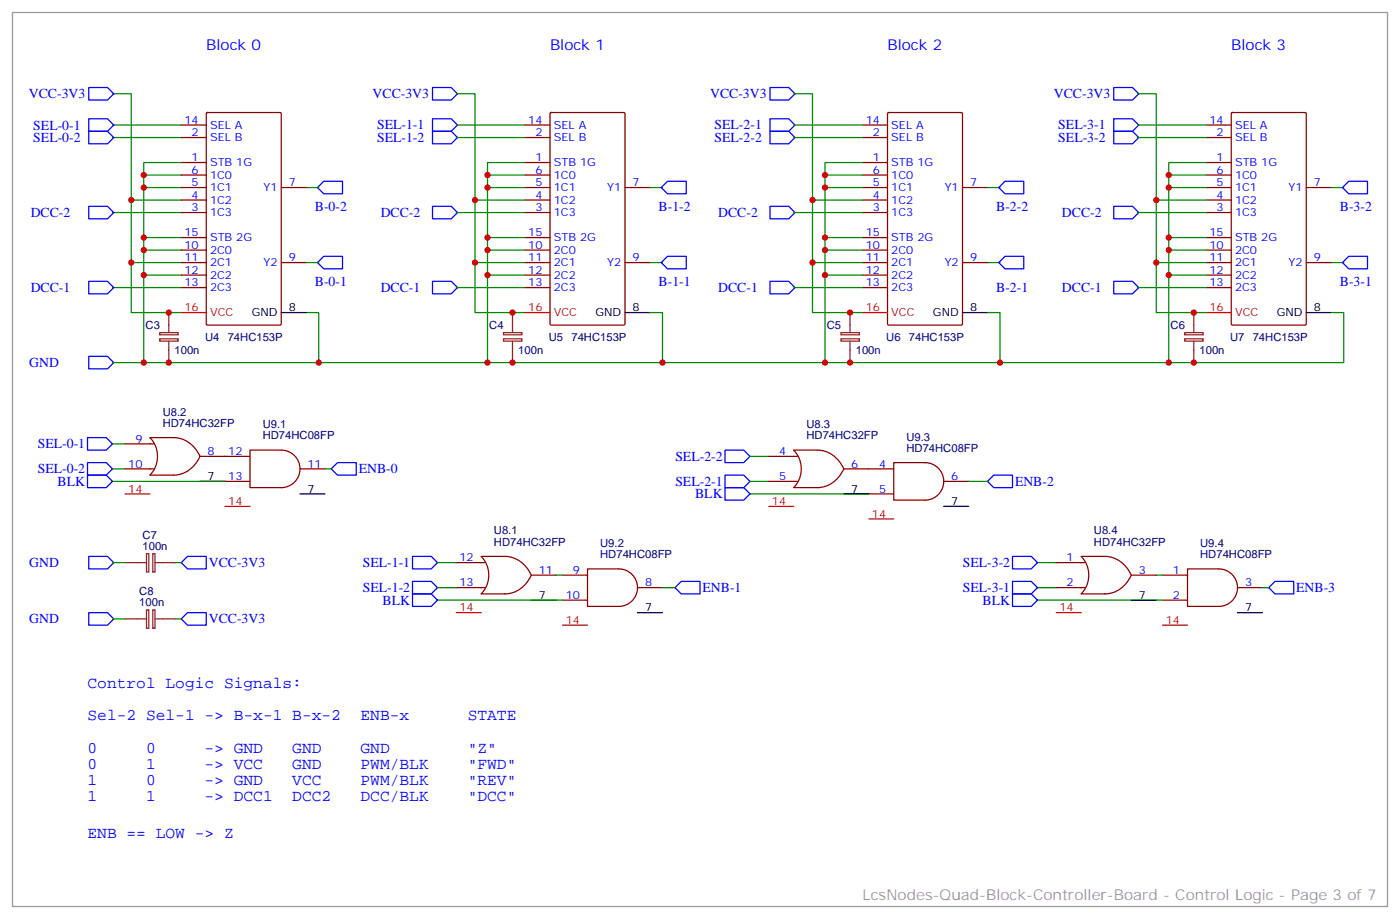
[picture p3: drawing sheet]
<svg xmlns="http://www.w3.org/2000/svg" width="395mm" height="259mm" viewBox="0 0 395 259" stroke-linecap="round" stroke-linejoin="round" font-family="sans-serif">
<g fill="none" stroke="#8c2424" stroke-width=".35">
<path d="M45.1 95.6h5.2v.6h-5.2zM45.1 93.8h5.2v.7h-5.2zM47.6 88.2v5.6M47.6 96.3v6M142.1 95.6h5.2v.6h-5.2zM142.1 93.8h5.2v.7h-5.2zM144.6 88.2v5.6M144.6 96.3v6M237.3 95.6h5.2v.6h-5.2zM237.3 93.8h5.2v.7h-5.2zM239.9 88.2v5.6M239.9 96.3v6"/>
<path d="M334.4 95.6h5.1v.6h-5.1zM334.4 93.8h5.1v.7h-5.1zM336.9 88.2v5.6M336.9 96.3v6M35.3 158.7h6M41.3 156.2h.7v5.2h-.7zM43.1 156.2h.6v5.2h-.6zM43.7 158.7h5.7M35.3 174.6h6M41.3 172.1h.7v5.2h-.7zM43.1 172.1h.6v5.2h-.6zM43.7 174.6h5.7"/>
</g>
<g fill="none" stroke="#008700" stroke-width=".35">
<path d="M31.7 26.5h5.3v61.7h14.2M31.7 35.3h19.5M31.7 38.8h19.5M128.8 26.5h5.3v61.7h14.1M128.8 35.3h19.4M128.8 38.8h19.4M224 26.5h5.3v61.7h14.1M224 35.3h19.4M224 38.8h19.4M321 26.5h5.3v61.7h14.1M321 35.3h19.4M321 38.8h19.4"/>
<path d="M31.7 60h19.5M37 56.4h14.2M40.6 52.9h10.6M51.2 49.4h-10.6v17.6h10.6M51.2 45.9h-10.6v3.5M86.4 52.9h3.6M128.8 60h19.4M134.1 56.4h14.1M137.6 52.9h10.6M148.2 49.4h-10.6v17.6M148.2 45.9h-10.6v3.5M183.4 52.9h3.6"/>
<path d="M224 60h19.4M229.3 56.4h14.1M232.8 52.9h10.6M243.4 49.4h-10.6v17.6M243.4 45.9h-10.6v3.5M278.7 52.9h3.5M321 60h19.4M326.3 56.4h14.1M329.8 52.9h10.6M340.4 49.4h-10.6v17.6M340.4 45.9h-10.6v3.5M375.7 52.9h3.5"/>
<path d="M37 74.1h14.2M40.6 67v35.3h49.4v-14.1h-3.6M40.6 77.6h10.6M40.6 70.6h10.6M86.4 74.1h3.6M134.1 74.1h14.1M137.6 77.6h10.6M137.6 70.6h10.6M148.2 67h-10.6v35.3h49.4v-14.1h-3.6M183.4 74.1h3.6M229.3 74.1h14.1M232.8 77.6h10.6"/>
<path d="M232.8 70.6h10.6M243.4 67h-10.6v35.3h49.4v-14.1h-3.5M278.7 74.1h3.5M326.3 74.1h14.1M329.8 77.6h10.6M329.8 70.6h10.6M340.4 67h-10.6v35.3h49.4v-14.1h-3.5M375.7 74.1h3.5M31.7 81.1h19.5M128.8 81.1h19.4M224 81.1h19.4M321 81.1h19.4"/>
<path d="M31.7 102.3h8.9M90 102.3h47.6M187 102.3h45.8M282.2 102.3h47.6M31.7 135.8h31.8M31.7 132.3h3.6M31.7 125.2h3.6M91.7 132.3h1.8M211.7 128.8h5.3M211.7 135.8h5.3M211.7 139.3h33.5M273.4 135.8h5.3"/>
<path d="M31.7 158.7h3.6M49.4 158.7h1.8M123.5 158.7h5.3M292.8 158.7h5.3M31.7 174.6h3.6M49.4 174.6h1.8M123.5 165.8h5.3M123.5 169.3h35.2M157 162.3h1.7M187 165.8h3.5M292.8 165.8h5.3M292.8 169.3h35.3"/>
<path d="M326.3 162.3h1.8M356.3 165.8h1.8"/>
</g>
<g fill="none" stroke="#00f" stroke-width=".35">
<path d="M25 33.5h5.3l1.8 1.8-1.8 1.7h-5.3zM25 37h5.3l1.8 1.8-1.8 1.8h-5.3zM25 24.7h5.3l1.8 1.8-1.8 1.7h-5.3zM122.1 24.7h5.3l1.7 1.8-1.7 1.7h-5.3zM122.1 37h5.3l1.7 1.8-1.7 1.8h-5.3zM122.1 33.5h5.3l1.7 1.8-1.7 1.7h-5.3zM217.3 24.7h5.3l1.8 1.8-1.8 1.7h-5.3zM217.3 37h5.3l1.8 1.8-1.8 1.8h-5.3zM217.3 33.5h5.3l1.8 1.8-1.8 1.7h-5.3zM314.3 24.7h5.3l1.8 1.8-1.8 1.7h-5.3zM314.3 37h5.3l1.8 1.8-1.8 1.8h-5.3zM314.3 33.5h5.3l1.8 1.8-1.8 1.7h-5.3z"/>
<path d="M25 58.2h5.3l1.8 1.8-1.8 1.7h-5.3zM91.4 51.2h5.3v3.5h-5.3l-1.8-1.8zM122.1 58.2h5.3l1.7 1.8-1.7 1.7h-5.3zM188.4 51.2h5.3v3.5h-5.3l-1.8-1.8zM217.3 58.2h5.3l1.8 1.8-1.8 1.7h-5.3zM281.9 52.9l1.7-1.7h5.3v3.5h-5.3zM314.3 58.2h5.3l1.8 1.8-1.8 1.7h-5.3zM380.6 51.2h5.3v3.5h-5.3l-1.7-1.8zM25 79.4h5.3l1.8 1.7-1.8 1.8h-5.3zM91.4 72.3h5.3v3.5h-5.3l-1.8-1.7zM122.1 79.4h5.3l1.7 1.7-1.7 1.8h-5.3zM188.4 72.3h5.3v3.5h-5.3l-1.8-1.7z"/>
<path d="M217.3 79.4h5.3l1.8 1.7-1.8 1.8h-5.3zM281.9 74.1l1.7-1.8h5.3v3.5h-5.3zM314.3 79.4h5.3l1.8 1.7-1.8 1.8h-5.3zM380.6 72.3h5.3v3.5h-5.3l-1.7-1.7zM25 100.5h5.3l1.8 1.8-1.8 1.8h-5.3zM24.7 123.5h5.3l1.7 1.7-1.7 1.8h-5.3zM24.7 130.5h5.3l1.7 1.8-1.7 1.8h-5.3zM24.7 134.1h5.3l1.7 1.7-1.7 1.8h-5.3zM93.5 132.3l1.7-1.8h5.3v3.6h-5.3zM204.6 127h5.3l1.8 1.8-1.8 1.7h-5.3zM204.6 134.1h5.3l1.8 1.7-1.8 1.8h-5.3zM204.6 137.6h5.3l1.8 1.7-1.8 1.8h-5.3z"/>
<path d="M278.7 135.8l1.8-1.7h5.3v3.5h-5.3zM25 157h5.3l1.8 1.7-1.8 1.8h-5.3zM51.2 158.7l1.7-1.7h5.3v3.5h-5.3zM116.4 157h5.3l1.8 1.7-1.8 1.8h-5.3zM285.8 157h5.2l1.8 1.7-1.8 1.8h-5.2zM25 172.9h5.3l1.8 1.7-1.8 1.8h-5.3zM51.2 174.6l1.7-1.7h5.3v3.5h-5.3zM116.4 164h5.3l1.8 1.8-1.8 1.8h-5.3zM116.4 167.6h5.3l1.8 1.7-1.8 1.8h-5.3zM192.3 164h5.3v3.6h-5.3l-1.8-1.8zM285.8 164h5.2l1.8 1.8-1.8 1.8h-5.2zM285.8 167.6h5.2l1.8 1.7-1.8 1.8h-5.2z"/>
<path d="M358.1 165.8l1.7-1.8h5.3v3.6h-5.3z"/>
</g>
<g fill="none" stroke="#870000" stroke-width=".35">
<path d="M51.2 38.8h7M51.2 35.3h7M58.3 31.9l.3-.2h20.4l.3 .2 .1 59.5-.2 .3h-20.6l-.3-.2zM148.2 38.8h7M148.2 35.3h7M155.3 31.9l.3-.2h20.4l.3 .2 .1 59.5-.2 .3h-20.6l-.3-.2zM243.4 38.8h7.1M243.4 35.3h7.1M250.5 31.9l.3-.2h20.5l.3 .2v59.5l-.2 .3h-20.6l-.3-.2zM340.4 38.8h7.1M340.4 35.3h7.1M347.5 31.9l.3-.2h20.5l.3 .2 .1 59.5-.2 .3h-20.7l-.3-.2z"/>
<path d="M51.2 45.9h7M51.2 60h7M51.2 56.4h7M51.2 52.9h7M51.2 49.4h7M79.4 52.9h7M148.2 45.9h7M148.2 60h7M148.2 56.4h7M148.2 52.9h7M148.2 49.4h7M176.4 52.9h7"/>
<path d="M243.4 45.9h7.1M243.4 60h7.1M243.4 56.4h7.1M243.4 52.9h7.1M243.4 49.4h7.1M271.6 52.9h7.1M340.4 45.9h7.1M340.4 60h7.1M340.4 56.4h7.1M340.4 52.9h7.1M340.4 49.4h7.1M368.7 52.9h7"/>
<path d="M51.2 74.1h7M51.2 70.6h7M51.2 77.6h7M51.2 67h7M79.4 74.1h7M148.2 74.1h7M148.2 70.6h7M148.2 77.6h7M148.2 67h7M176.4 74.1h7M243.4 74.1h7.1M243.4 70.6h7.1"/>
<path d="M243.4 77.6h7.1M243.4 67h7.1M271.6 74.1h7.1M340.4 74.1h7.1M340.4 70.6h7.1M340.4 77.6h7.1M340.4 67h7.1M368.7 74.1h7M51.2 81.1h7M148.2 81.1h7M243.4 81.1h7.1M340.4 81.1h7.1"/>
<path d="M35.3 125.2h8.1M35.3 132.3h8.1M42.3 123.5a7.5 7.5 0 0 1 0 10.5M42.3 123.5h6.7a8.4 8.4 0 0 1 7.4 5.3M56.4 128.8h14.2M56.4 128.8a8.4 8.4 0 0 1-7.4 5.3h-6.7M63.5 135.8h7.1M70.6 127h8.8a5.3 5.3 0 0 1 5.3 5.3 5.3 5.3 0 0 1-5.3 5.3h-8.8zM84.7 132.3h7M217 128.8h8.1M217 135.8h8.1M224 127a7.5 7.5 0 0 1 0 10.5"/>
<path d="M224 127h6.7a8.4 8.4 0 0 1 7.4 5.3M238.1 132.3h14.1M238.1 132.3a8.4 8.4 0 0 1-7.4 5.3h-6.7M245.2 139.3h7M252.2 130.5h8.9a5.3 5.3 0 0 1 5.2 5.3 5.3 5.3 0 0 1-5.2 5.3h-8.9zM266.3 135.8h7.1M128.8 158.7h8.1M135.8 157a7.5 7.5 0 0 1 0 10.5M135.8 157h6.7a8.4 8.4 0 0 1 7.4 5.3M298.1 158.7h8.1M305.1 157a7.5 7.5 0 0 1 0 10.5M305.2 157h6.7a8.4 8.4 0 0 1 7.4 5.3"/>
<path d="M128.8 165.8h8.1M149.9 162.3h7.1M149.9 162.3a8.4 8.4 0 0 1-7.4 5.3h-6.7M158.7 162.3h7.1M158.7 169.3h7.1M165.8 160.5h8.8a5.3 5.3 0 0 1 5.3 5.3 5.3 5.3 0 0 1-5.3 5.3h-8.8zM179.9 165.8h7.1M298.1 165.8h8.1M319.3 162.3h7M319.3 162.3a8.4 8.4 0 0 1-7.4 5.3h-6.7M328.1 162.3h7M328.1 169.3h7"/>
<path d="M335.1 160.5h8.9a5.3 5.3 0 0 1 5.3 5.3 5.3 5.3 0 0 1-5.3 5.3h-8.9zM349.2 165.8h7.1"/>
</g>
<path d="M79.4 88.2h7M176.4 88.2h7M271.6 88.2h7.1M368.7 88.2h7M56.4 135.8h7.1M84.7 139.3h7M238.1 139.3h7.1M266.3 142.9h7.1M149.9 169.3h7.1M179.9 172.9h7.1M319.3 169.3h7M349.2 172.9h7.1" fill="none" stroke="#000" stroke-width=".35"/>
<path d="M51.2 88.2h7M148.2 88.2h7M243.4 88.2h7.1M340.4 88.2h7.1M35.3 139.3h7M63.5 142.9h7.1M217 142.9h7M245.2 146.4h7M128.8 172.9h7M158.7 176.4h7.1M298.1 172.9h7.1M328.1 176.4h7" fill="none" stroke="#f00" stroke-width=".35"/>
<path d="M3.5 3.5h388.1v252.3h-388.1z" fill="none" stroke="#999" stroke-width=".35"/>
<g fill="#c00">
<circle cx="47.6" cy="102.3" r=".88"/>
<circle cx="40.6" cy="77.6" r=".88"/>
<circle cx="40.6" cy="52.9" r=".88"/>
<circle cx="40.6" cy="70.6" r=".88"/>
<circle cx="47.6" cy="88.2" r=".88"/>
<circle cx="37" cy="74.1" r=".88"/>
<circle cx="37" cy="56.4" r=".88"/>
<circle cx="40.6" cy="102.3" r=".88"/>
<circle cx="137.6" cy="102.3" r=".88"/>
<circle cx="134.1" cy="56.4" r=".88"/>
<circle cx="134.1" cy="74.1" r=".88"/>
<circle cx="144.6" cy="88.2" r=".88"/>
<circle cx="137.6" cy="70.6" r=".88"/>
<circle cx="137.6" cy="52.9" r=".88"/>
<circle cx="144.6" cy="102.3" r=".88"/>
<circle cx="232.8" cy="102.3" r=".88"/>
<circle cx="229.3" cy="56.4" r=".88"/>
<circle cx="229.3" cy="74.1" r=".88"/>
<circle cx="239.9" cy="88.2" r=".88"/>
<circle cx="232.8" cy="70.6" r=".88"/>
<circle cx="232.8" cy="52.9" r=".88"/>
<circle cx="232.8" cy="77.6" r=".88"/>
<circle cx="239.9" cy="102.3" r=".88"/>
<circle cx="326.3" cy="56.4" r=".88"/>
<circle cx="326.3" cy="74.1" r=".88"/>
<circle cx="336.9" cy="88.2" r=".88"/>
<circle cx="329.8" cy="70.6" r=".88"/>
<circle cx="329.8" cy="52.9" r=".88"/>
<circle cx="329.8" cy="77.6" r=".88"/>
<circle cx="336.9" cy="102.3" r=".88"/>
<circle cx="187" cy="102.3" r=".88"/>
<circle cx="90" cy="102.3" r=".88"/>
<circle cx="137.6" cy="77.6" r=".88"/>
<circle cx="40.6" cy="49.4" r=".88"/>
<circle cx="40.6" cy="67" r=".88"/>
<circle cx="137.6" cy="49.4" r=".88"/>
<circle cx="137.6" cy="67" r=".88"/>
<circle cx="232.8" cy="49.4" r=".88"/>
<circle cx="232.8" cy="67" r=".88"/>
<circle cx="329.8" cy="49.4" r=".88"/>
<circle cx="329.8" cy="67" r=".88"/>
<circle cx="329.8" cy="102.3" r=".88"/>
<circle cx="282.2" cy="102.3" r=".88"/>
</g>
<g font-size="4.6" fill="#00f">
<text x="24.7" y="194">Control Logic Signals:</text>
<text x="24.7" y="203.2">Sel-2 Sel-1 -&gt; B-x-1 B-x-2</text>
<text x="101.7" y="203.2">ENB-x</text>
<text x="132" y="203.2">STATE</text>
<text x="24.7" y="212.4">0</text>
<text x="41.2" y="212.4">0</text>
<text x="57.7" y="212.4">-&gt; GND</text>
<text x="82.5" y="212.4">GND</text>
<text x="101.7" y="212.4">GND</text>
<text x="132" y="212.4">&quot;Z&quot;</text>
<text x="24.7" y="217">0</text>
<text x="24.7" y="221.5">1</text>
<text x="41.2" y="217">1</text>
<text x="41.2" y="221.5">0</text>
<text x="57.7" y="217">-&gt; VCC</text>
<text x="57.7" y="221.5">-&gt; GND</text>
<text x="82.5" y="217">GND</text>
<text x="82.5" y="221.5">VCC</text>
<text x="101.7" y="217">PWM/BLK</text>
<text x="101.7" y="221.5">PWM/BLK</text>
<text x="132" y="217">&quot;FWD&quot;</text>
<text x="132" y="221.5">&quot;REV&quot;</text>
<text x="24.7" y="226.1">1</text>
<text x="41.2" y="226.1">1</text>
<text x="57.7" y="226.1">-&gt; DCC1</text>
<text x="82.5" y="226.1">DCC2</text>
<text x="101.7" y="226.1">DCC/BLK</text>
<text x="132" y="226.1">&quot;DCC&quot;</text>
<text x="24.7" y="236.4">ENB == LOW -&gt; Z</text>
</g>
<g font-size="4.2" fill="#00f">
<text x="58.2" y="14.1">Block 0</text>
<text x="155.2" y="14.1">Block 1</text>
<text x="250.5" y="14.1">Block 2</text>
<text x="347.5" y="14.1">Block 3</text>
</g>
<text font-size="4.2" fill="#999" x="243.4" y="254">LcsNodes-Quad-Block-Controller-Board - Control Logic - Page 3 of 7</text>
<g font-size="3.9" fill="#00f">
<text x="8.1" y="27.7">VCC-3V3</text>
<text x="105.2" y="27.7">VCC-3V3</text>
<text x="200.4" y="27.7">VCC-3V3</text>
<text x="297.4" y="27.7">VCC-3V3</text>
<text x="9.4" y="36.6">SEL-0-1</text>
<text x="9.4" y="40.1">SEL-0-2</text>
<text x="106.4" y="40.1">SEL-1-2</text>
<text x="106.4" y="36.5">SEL-1-1</text>
<text x="201.7" y="40.1">SEL-2-2</text>
<text x="201.7" y="36.5">SEL-2-1</text>
<text x="298.7" y="40.1">SEL-3-2</text>
<text x="298.7" y="36.5">SEL-3-1</text>
<text x="88.9" y="59.5">B-0-2</text>
<text x="185.9" y="59.5">B-1-2</text>
<text x="281.1" y="59.5">B-2-2</text>
<text x="378.2" y="59.5">B-3-2</text>
<text x="8.7" y="61.2">DCC-2</text>
<text x="107.4" y="61.2">DCC-2</text>
<text x="202.7" y="61.2">DCC-2</text>
<text x="299.7" y="61.2">DCC-2</text>
<text x="8.7" y="82.4">DCC-1</text>
<text x="88.9" y="80.6">B-0-1</text>
<text x="107.4" y="82.4">DCC-1</text>
<text x="185.9" y="80.6">B-1-1</text>
<text x="202.7" y="82.4">DCC-1</text>
<text x="281.1" y="82.4">B-2-1</text>
<text x="299.7" y="82.4">DCC-1</text>
<text x="378.2" y="80.6">B-3-1</text>
<text x="8.3" y="103.6">GND</text>
<text x="10.7" y="126.4">SEL-0-1</text>
<text x="190.6" y="130">SEL-2-2</text>
<text x="10.7" y="133.6">SEL-0-2</text>
<text x="16.3" y="137.1">BLK</text>
<text x="101.2" y="133.5">ENB-0</text>
<text x="190.6" y="137">SEL-2-1</text>
<text x="286.5" y="137">ENB-2</text>
<text x="196.2" y="140.6">BLK</text>
<text x="8.3" y="160">GND</text>
<text x="58.9" y="160">VCC-3V3</text>
<text x="102.4" y="160">SEL-1-1</text>
<text x="271.7" y="160">SEL-3-2</text>
<text x="102.4" y="167.1">SEL-1-2</text>
<text x="198.3" y="167">ENB-1</text>
<text x="271.7" y="167">SEL-3-1</text>
<text x="365.8" y="167">ENB-3</text>
<text x="108" y="170.6">BLK</text>
<text x="277.3" y="170.6">BLK</text>
<text x="8.3" y="175.9">GND</text>
<text x="58.9" y="175.8">VCC-3V3</text>
</g>
<g font-size="3.2" fill="#00f">
<text x="52.1" y="34.9">14</text>
<text x="149.1" y="34.9">14</text>
<text x="244.3" y="34.9">14</text>
<text x="341.3" y="34.9">14</text>
<text x="54.1" y="38.5">2</text>
<text x="59.3" y="39.9">SEL B</text>
<text x="59.3" y="36.3">SEL A</text>
<text x="151.1" y="38.5">2</text>
<text x="156.3" y="39.9">SEL B</text>
<text x="156.3" y="36.3">SEL A</text>
<text x="246.3" y="38.5">2</text>
<text x="251.5" y="39.9">SEL B</text>
<text x="251.5" y="36.3">SEL A</text>
<text x="343.4" y="38.5">2</text>
<text x="348.5" y="39.9">SEL B</text>
<text x="348.5" y="36.3">SEL A</text>
<text x="54.1" y="45.5">1</text>
<text x="59.3" y="46.9">STB 1G</text>
<text x="151.1" y="45.5">1</text>
<text x="156.3" y="46.9">STB 1G</text>
<text x="246.3" y="45.5">1</text>
<text x="251.5" y="46.9">STB 1G</text>
<text x="343.4" y="45.5">1</text>
<text x="348.5" y="46.9">STB 1G</text>
<text x="54.1" y="52.6">5</text>
<text x="54.1" y="49">6</text>
<text x="59.3" y="54">1C1</text>
<text x="59.3" y="50.4">1C0</text>
<text x="74.3" y="54">Y1</text>
<text x="81.5" y="52.6">7</text>
<text x="151.1" y="52.6">5</text>
<text x="151.1" y="49">6</text>
<text x="156.3" y="54">1C1</text>
<text x="156.3" y="50.4">1C0</text>
<text x="171.4" y="54">Y1</text>
<text x="178.5" y="52.6">7</text>
<text x="246.3" y="52.6">5</text>
<text x="246.3" y="49">6</text>
<text x="251.5" y="54">1C1</text>
<text x="251.5" y="50.4">1C0</text>
<text x="266.6" y="54">Y1</text>
<text x="273.8" y="52.6">7</text>
<text x="343.4" y="52.6">5</text>
<text x="343.4" y="49">6</text>
<text x="348.5" y="54">1C1</text>
<text x="348.5" y="50.4">1C0</text>
<text x="363.6" y="54">Y1</text>
<text x="370.8" y="52.6">7</text>
<text x="54.1" y="59.6">3</text>
<text x="54.1" y="56.1">4</text>
<text x="59.3" y="57.5">1C2</text>
<text x="151.1" y="59.6">3</text>
<text x="151.1" y="56.1">4</text>
<text x="156.3" y="57.5">1C2</text>
<text x="246.3" y="59.6">3</text>
<text x="246.3" y="56.1">4</text>
<text x="251.5" y="57.5">1C2</text>
<text x="343.4" y="59.6">3</text>
<text x="343.4" y="56.1">4</text>
<text x="348.5" y="57.5">1C2</text>
<text x="59.3" y="61">1C3</text>
<text x="156.3" y="61">1C3</text>
<text x="251.5" y="61">1C3</text>
<text x="348.5" y="61">1C3</text>
<text x="52.1" y="70.2">10</text>
<text x="52.1" y="66.7">15</text>
<text x="59.3" y="71.6">2C0</text>
<text x="59.3" y="68.1">STB 2G</text>
<text x="149.1" y="70.2">10</text>
<text x="149.1" y="66.7">15</text>
<text x="156.3" y="71.6">2C0</text>
<text x="156.3" y="68.1">STB 2G</text>
<text x="244.3" y="70.2">10</text>
<text x="244.3" y="66.7">15</text>
<text x="251.5" y="71.6">2C0</text>
<text x="251.5" y="68.1">STB 2G</text>
<text x="341.3" y="70.2">10</text>
<text x="341.3" y="66.7">15</text>
<text x="348.5" y="71.6">2C0</text>
<text x="348.5" y="68.1">STB 2G</text>
<text x="52.1" y="73.7">11</text>
<text x="52.1" y="77.3">12</text>
<text x="59.3" y="75.1">2C1</text>
<text x="74.3" y="75.1">Y2</text>
<text x="81.5" y="73.7">9</text>
<text x="149.1" y="73.7">11</text>
<text x="149.1" y="77.3">12</text>
<text x="156.3" y="75.1">2C1</text>
<text x="171.4" y="75.1">Y2</text>
<text x="178.5" y="73.7">9</text>
<text x="244.3" y="73.7">11</text>
<text x="244.3" y="77.3">12</text>
<text x="251.5" y="75.1">2C1</text>
<text x="266.6" y="75.1">Y2</text>
<text x="273.8" y="73.7">9</text>
<text x="341.3" y="73.7">11</text>
<text x="341.3" y="77.3">12</text>
<text x="348.5" y="75.1">2C1</text>
<text x="363.6" y="75.1">Y2</text>
<text x="370.8" y="73.7">9</text>
<text x="52.1" y="80.8">13</text>
<text x="59.3" y="78.7">2C2</text>
<text x="59.3" y="82.2">2C3</text>
<text x="149.1" y="80.8">13</text>
<text x="156.3" y="78.7">2C2</text>
<text x="156.3" y="82.2">2C3</text>
<text x="244.3" y="80.8">13</text>
<text x="251.5" y="78.7">2C2</text>
<text x="251.5" y="82.2">2C3</text>
<text x="341.3" y="80.8">13</text>
<text x="348.5" y="78.7">2C2</text>
<text x="348.5" y="82.2">2C3</text>
<text x="38.2" y="124.9">9</text>
<text x="36.2" y="131.9">10</text>
<text x="58.6" y="128.4">8</text>
<text x="64.4" y="128.4">12</text>
<text x="86.8" y="131.9">11</text>
<text x="219.9" y="128.4">4</text>
<text x="240.2" y="131.9">6</text>
<text x="248.1" y="131.9">4</text>
<text x="64.4" y="135.5">13</text>
<text x="219.9" y="135.5">5</text>
<text x="268.5" y="135.5">6</text>
<text x="248.1" y="139">5</text>
<text x="129.7" y="158.4">12</text>
<text x="152" y="161.9">11</text>
<text x="161.7" y="161.9">9</text>
<text x="301" y="158.4">1</text>
<text x="321.4" y="161.9">3</text>
<text x="331" y="161.9">1</text>
<text x="129.7" y="165.5">13</text>
<text x="182" y="165.5">8</text>
<text x="301" y="165.5">2</text>
<text x="351.4" y="165.5">3</text>
<text x="159.7" y="169">10</text>
<text x="331" y="169">2</text>
</g>
<g font-size="3.2" fill="#f00">
<text x="52.1" y="87.8">16</text>
<text x="59.3" y="89.3">VCC</text>
<text x="149.1" y="87.8">16</text>
<text x="156.3" y="89.3">VCC</text>
<text x="244.3" y="87.8">16</text>
<text x="251.5" y="89.3">VCC</text>
<text x="341.3" y="87.8">16</text>
<text x="348.5" y="89.3">VCC</text>
<text x="36.2" y="139">14</text>
<text x="64.4" y="142.5">14</text>
<text x="217.9" y="142.5">14</text>
<text x="246.1" y="146">14</text>
<text x="129.7" y="172.5">14</text>
<text x="299" y="172.5">14</text>
<text x="159.7" y="176">14</text>
<text x="329" y="176">14</text>
</g>
<g font-size="3.2">
<text x="71" y="89.3">GND</text>
<text x="81.5" y="87.8">8</text>
<text x="168" y="89.3">GND</text>
<text x="178.5" y="87.8">8</text>
<text x="263.3" y="89.3">GND</text>
<text x="273.8" y="87.8">8</text>
<text x="360.3" y="89.3">GND</text>
<text x="370.8" y="87.8">8</text>
<text x="58.6" y="135.5">7</text>
<text x="86.8" y="139">7</text>
<text x="240.2" y="139">7</text>
<text x="268.5" y="142.5">7</text>
<text x="152" y="169">7</text>
<text x="182" y="172.5">7</text>
<text x="321.4" y="169">7</text>
<text x="351.4" y="172.5">7</text>
</g>
<g font-size="3.2" fill="#000080">
<text x="41.1" y="92.9">C3</text>
<text x="138.1" y="92.9">C4</text>
<text x="233.3" y="92.9">C5</text>
<text x="330.4" y="92.9">C6</text>
<text x="49.3" y="99.9">100n</text>
<text x="57.9" y="96.4">U4</text>
<text x="64.3" y="96.4">74HC153P</text>
<text x="146.3" y="99.9">100n</text>
<text x="154.9" y="96.4">U5</text>
<text x="161.3" y="96.4">74HC153P</text>
<text x="241.5" y="99.9">100n</text>
<text x="250.1" y="96.4">U6</text>
<text x="256.5" y="96.4">74HC153P</text>
<text x="338.5" y="99.9">100n</text>
<text x="347.1" y="96.4">U7</text>
<text x="353.5" y="96.4">74HC153P</text>
<text x="45.9" y="117.2">U8.2</text>
<text x="45.9" y="120.4">HD74HC32FP</text>
<text x="74.1" y="124">HD74HC08FP</text>
<text x="74.1" y="120.8">U9.1</text>
<text x="227.6" y="124">HD74HC32FP</text>
<text x="227.6" y="120.8">U8.3</text>
<text x="255.8" y="124.3">U9.3</text>
<text x="255.8" y="127.5">HD74HC08FP</text>
<text x="40.2" y="155.2">100n</text>
<text x="40.2" y="151.9">C7</text>
<text x="139.4" y="154">HD74HC32FP</text>
<text x="139.4" y="150.7">U8.1</text>
<text x="169.4" y="154.3">U9.2</text>
<text x="308.7" y="154">HD74HC32FP</text>
<text x="308.7" y="150.7">U8.4</text>
<text x="338.7" y="154.3">U9.4</text>
<text x="169.4" y="157.5">HD74HC08FP</text>
<text x="338.7" y="157.5">HD74HC08FP</text>
<text x="39.3" y="167.8">C8</text>
<text x="39.3" y="171">100n</text>
</g>
</svg>
